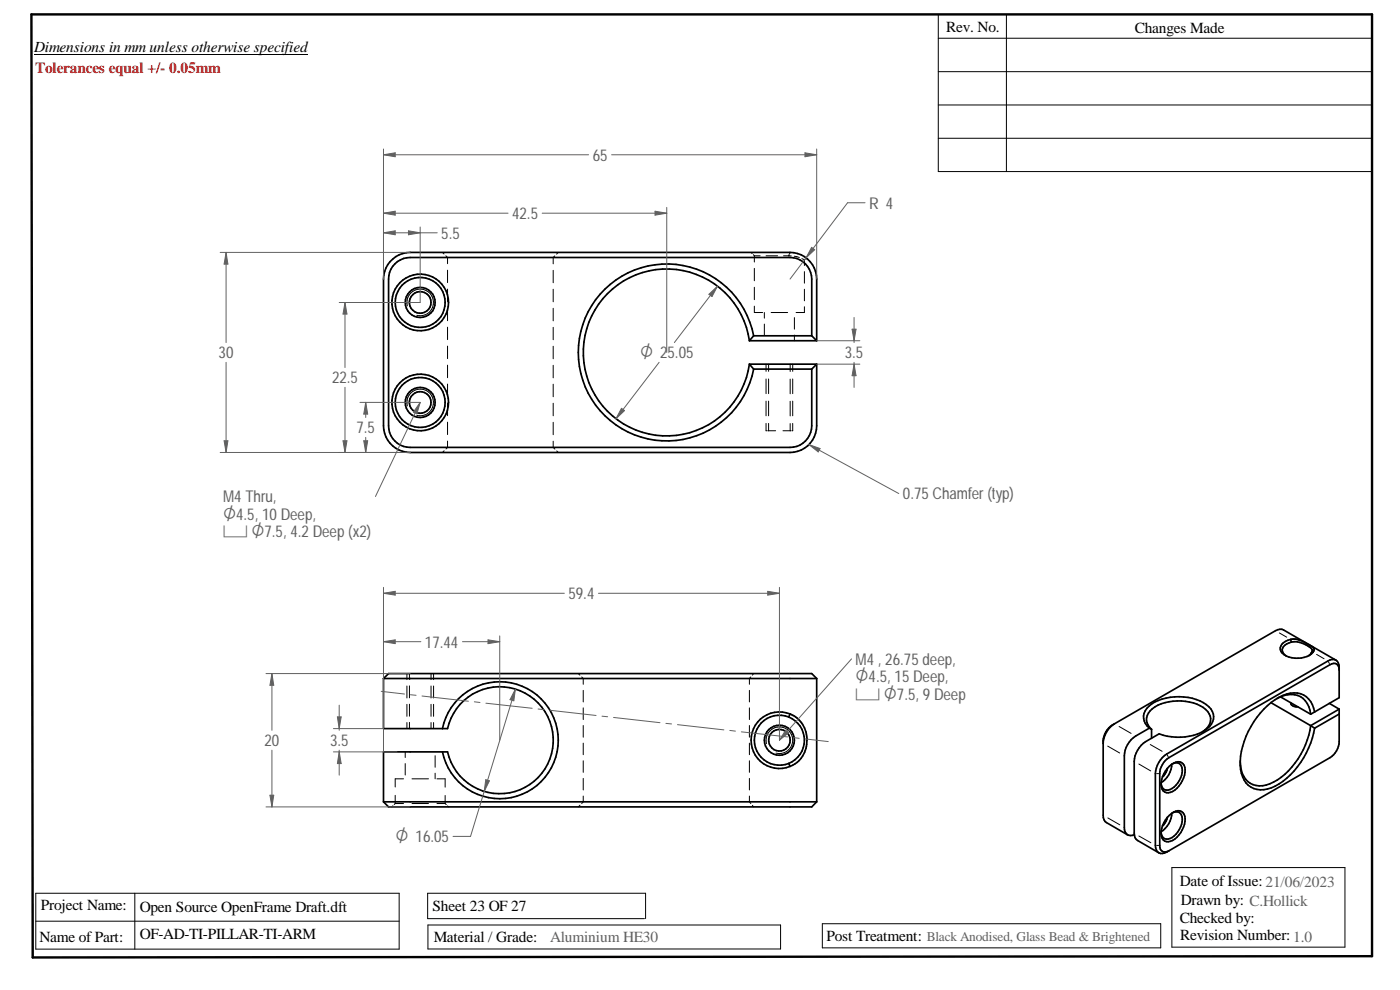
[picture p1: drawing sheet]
<svg xmlns="http://www.w3.org/2000/svg" width="420mm" height="297mm" viewBox="0 0 420 297" stroke-linecap="round" stroke-linejoin="round" font-family="sans-serif">
<path d="M9.4 4.3h402.4v282.6l-402 .4z" fill="none" stroke="#000" stroke-width=".72"/>
<g fill="none" stroke="#000" stroke-width=".3">
<path d="M10.2 16.4h82.2M281.6 11.5h130.2M281.6 4.3v47.2h130.2M302 4.3v47.2M281.6 21.5h130.2M281.6 31.5h130.2M281.6 41.5h130.2M132.8 75.7l.5 .5M133.8 76.8l.5 .5v1.8M166.5 76.8l-.5 .5v1.9M167.5 75.7l-.5 .5M225.4 75.7l.3 .4"/>
<path d="M226.1 76.4l.3 .4M226.4 76.8h1.7M226.4 76.8v1.8M229.9 76.8h3.5M235.2 76.8h1.5M236.7 76.8h.8M236.8 76.4l-.1 .4M236.8 76.5l-.1 .3M237 76l.1-.3-.1 .4M238.4 76.9l1.5 .4M240.7 77.6l.7 .3M241.4 77.9v1.8"/>
<path d="M241.6 77.8l-.2 .1M242.2 77.6l-.3 .1M122.2 91.8a4 4 0 0 1 3.6-5 4 4 0 0 1 4.3 4.3 4 4 0 0 1-5 3.5M134.3 81.1v3.7M134.3 86.7v3.8M134.3 92.5v3.7M134.3 98.2v3.7M166 81.1v3.7M166 86.8v3.8M166 92.5v3.8M166 98.2v3.7M226.4 91.9v1.9h2.5"/>
<path d="M226.4 80.5v3.7M226.4 86.2v3.7M229.4 93.8v1.7M229.4 97.2v3.5M231.4 93.8h5M238.4 95.3v3.5M241.4 92v1.8h-2.5M241.4 81.5v3.5M241.4 86.8v3.5M134.3 103.8v3.8M134.3 109.6v3.7M134.3 115.2v3.8"/>
<path d="M166 103.9v3.8M166 109.6v3.8M166 115.3v3.7M229.9 109.3v2.1M229.9 113.7v4.4M230.7 109.3v2.1M230.7 113.7v4.4M237.1 109.3v2.2M237.1 113.7v4.5M237.9 109.3v2.1M237.9 113.7v4.4M238.4 100.5v1.7"/>
<path d="M122.2 121.8a4 4 0 0 1 3.6-5 4 4 0 0 1 4.3 4.3 4 4 0 0 1-5 3.5M133.3 135.3l-.5 .5M134.3 120.9v3.8M134.3 126.7v3.7M134.3 132.3v1.9l-.5 .5M166 121v3.8M166 126.7v3.7M166 132.4v1.8l.5 .5M167.1 135.3l.4 .5M229.9 127v2.2h.2M229.9 120.4v4.4M230.4 129.2h2.4"/>
<path d="M230.7 120.4v4.4M230.7 127v2.2M237.1 120.4v4.4M237.1 127.1v2.1M237.4 129.2h-2.4M237.9 127v2.2h-.2M237.9 120.4v4.4M122.1 202.1v1.8M122.1 205.8v3.6M122.1 211.3v3.6M122.1 216.8v1.8M122.9 202.1v1.8"/>
<path d="M122.9 205.8v3.6M122.9 211.3v3.6M122.9 216.7v1.9M129.4 202.1v1.8M129.4 205.8v3.6M129.4 211.3v3.6M129.4 216.8v1.8M130.1 202.1v1.8M130.1 205.8v3.6M130.1 211.3v3.6M130.1 216.8v1.8M173.6 202.1l.4 .5"/>
<path d="M174.6 203.1l.4 .5v1.7M175 207.1v3.5M175 212.4v3.5M175 217.7v3.5M224.9 207.1v3.5M224.9 212.4v3.5M224.9 217.7v3.5M225.3 203.1l-.4 .5v1.7M226.2 202.1l-.4 .5M411.8 213.6v36.4M118.6 238.6v2.5M121.1 233.7h-2.5v2.4"/>
<path d="M121.6 225.6v1.7M121.6 229.1v3.4M123.6 233.7h5M130.6 226.7v3.5M130.6 232v1.7M131.1 233.7h2.5v2.5M133.6 238.7v2.4M175 223v3.4M175 228.3v3.4M175 233.6v3.4M175 238.8v1.8l-.4 .5M224.9 223v3.4"/>
<path d="M224.9 228.3v3.4M224.9 233.6v3.4M224.9 238.8v1.8l.4 .5M230 223.1a4 4 0 0 1 3.6-5 4 4 0 0 1 4.3 4.4 4 4 0 0 1-5 3.5M117.9 241.8l-.3 .3M118.6 241.1h2.5M118.6 241.1l-.3 .3M123.6 241.1h5M131.1 241.1h2.5M133.6 241.1l.3 .3M134.3 241.8l.3 .3M174.1 241.6l-.5 .5"/>
<path d="M225.8 241.6l.4 .5M9.8 271.3v16M10.7 276.4h109.1M10.7 268h109.1v16.8h-109.1zM40.5 268v16.8M128.4 277.5h105.9v7.2h-105.9zM193.4 275.6h-65.1v-7.6h65.4v7.6M246.8 277.2h101.5v7.2h-101.5zM351.7 260.3h51.9v23.9h-51.9z"/>
</g>
<g fill="none" stroke="#000" stroke-width=".51">
<path d="M224.9 102.2h20.2M224.9 109.3l1.3 1.4M224.9 109.3h20.2M224.9 102.2a25 25 0 0 0-38.3-17.5 25 25 0 0 0 0 42.1 25 25 0 0 0 38.3-17.5M226.2 100.8h17.4M226.2 100.8a26.5 26.5 0 0 0-40.8-17.2 26.5 26.5 0 0 0 0 44.3 26.5 26.5 0 0 0 40.8-17.2M226.2 100.8l-1.3 1.4M226.2 110.7h17.4M243.6 100.8v-17.1a6.5 6.5 0 0 0-6.5-6.4h-114a6.5 6.5 0 0 0-6.5 6.4v44.1a6.5 6.5 0 0 0 6.5 6.4h114a6.5 6.5 0 0 0 6.5-6.4v-17.1M243.6 100.8l1.5 1.4M245.1 102.2v-18.5a8 8 0 0 0-8-8h-114a8.1 8.1 0 0 0-8 8v44.1a8 8 0 0 0 8 8h114a8 8 0 0 0 8-8v-18.5M245.1 109.3l-1.5 1.4"/>
<path d="M115.1 203.6l1.5-1.5h127l1.5 1.5M115.1 203.6v15h19.2a16.1 16.1 0 0 1 24.7-9.8 16.1 16.1 0 0 1 0 26.6 16.1 16.1 0 0 1-24.7-9.8h-19.2v15M115.1 203.6h130M132.8 218.6a17.6 17.6 0 0 1 27-11.1 17.6 17.6 0 0 1 0 29.2 17.6 17.6 0 0 1-27-11.1M236.7 215.1a7.5 7.5 0 0 0-10.3 7 7.5 7.5 0 0 0 10.3 7M236.7 215.1a7.5 7.5 0 0 1 4.7 7 7.5 7.5 0 0 1-4.7 7M237.1 214.2a8.6 8.6 0 0 1 5.1 7.9 8.6 8.6 0 0 1-5.1 7.9M237.1 214.2l-.4 .9M237.1 214.2a8.5 8.5 0 0 0-11.7 7.9 8.5 8.5 0 0 0 11.7 7.9M245.1 203.6v37M236.7 229.1l.4 .9M115.1 240.6h130"/>
<path d="M115.1 240.6l1.5 1.5h127l1.5-1.5"/>
<circle cx="126.1" cy="90.8" r="4.5"/>
<circle cx="126.1" cy="90.7" r="7.5"/>
<circle cx="126.1" cy="90.7" r="3.2"/>
<circle cx="126.1" cy="90.8" r="8.5"/>
<circle cx="126.1" cy="120.8" r="4.5"/>
<circle cx="126.1" cy="120.8" r="7.5"/>
<circle cx="126.1" cy="120.8" r="8.5"/>
<circle cx="126.1" cy="120.8" r="3.2"/>
<circle cx="233.9" cy="222.1" r="3.2"/>
<circle cx="233.9" cy="222.1" r="4.5"/>
</g>
<path d="M215.3 85.9l-12.9 16.9M197.8 108.7l-12.9 16.9M186.5 122.5l.9 .7-2.5 2.4z" fill="none" stroke="#606060" stroke-width=".3"/>
<path d="M186.5 122.5l.9 .7-2.5 2.4z" fill="#606060"/>
<path d="M212.8 88.3l2.5-2.4-1.6 3.1z" fill="none" stroke="#606060" stroke-width=".3"/>
<path d="M212.8 88.3l2.5-2.4-1.6 3.1z" fill="#606060"/>
<path d="M115.1 44.7v39M115.1 46.4l3.5-.6v1.2zM245.1 44.7v39" fill="none" stroke="#606060" stroke-width=".3"/>
<path d="M115.1 46.4l3.5-.6v1.2z" fill="#606060"/>
<path d="M241.6 45.8l3.5 .6-3.5 .6z" fill="none" stroke="#606060" stroke-width=".3"/>
<path d="M241.6 45.8l3.5 .6-3.5 .6z" fill="#606060"/>
<path d="M115.1 46.4h61.5M183.5 46.4h61.6M243.6 74.2l.9 .7-2.6 2.4zM259.6 60.8h-5.2l-17.3 22.9" fill="none" stroke="#606060" stroke-width=".3"/>
<path d="M243.6 74.2l.9 .7-2.6 2.4z" fill="#606060"/>
<path d="M115.1 68.1v15.6M122.6 69.3l3.5 .6-3.5 .5zM126.1 68.1v22.7" fill="none" stroke="#606060" stroke-width=".3"/>
<path d="M122.6 69.3l3.5 .6-3.5 .5z" fill="#606060"/>
<path d="M115.1 69.9l3.5-.6v1.1z" fill="none" stroke="#606060" stroke-width=".3"/>
<path d="M115.1 69.9l3.5-.6v1.1z" fill="#606060"/>
<path d="M115.1 69.8h16.1M115.1 62.2v21.5M115.1 64l3.5-.6v1.2zM200.1 62.2v43.5" fill="none" stroke="#606060" stroke-width=".3"/>
<path d="M115.1 64l3.5-.6v1.2z" fill="#606060"/>
<path d="M196.6 63.4l3.5 .6-3.5 .6z" fill="none" stroke="#606060" stroke-width=".3"/>
<path d="M196.6 63.4l3.5 .6-3.5 .6z" fill="#606060"/>
<path d="M66.1 75.7h57M67.8 75.7l.6 3.5h-1.1zM115.1 64h37.4M162.7 64h37.4M66.1 135.8h57" fill="none" stroke="#606060" stroke-width=".3"/>
<path d="M67.8 75.7l.6 3.5h-1.1z" fill="#606060"/>
<path d="M67.3 132.2h1.1l-.6 3.6z" fill="none" stroke="#606060" stroke-width=".3"/>
<path d="M67.3 132.2h1.1l-.6 3.6z" fill="#606060"/>
<path d="M67.8 75.7v27.1M67.8 108.7v27.1M108 120.7h18.1M108 135.8h15.1M109.8 120.7l.6 3.5h-1.2z" fill="none" stroke="#606060" stroke-width=".3"/>
<path d="M109.8 120.7l.6 3.5h-1.2z" fill="#606060"/>
<path d="M109.2 132.2h1.2l-.6 3.6z" fill="none" stroke="#606060" stroke-width=".3"/>
<path d="M109.2 132.2h1.2l-.6 3.6z" fill="#606060"/>
<path d="M101.8 90.8h24.3M103.5 90.8l.6 3.4h-1.2zM101.8 135.8h21.3M109.8 120.7v4.6M109.8 131.2v4.6" fill="none" stroke="#606060" stroke-width=".3"/>
<path d="M103.5 90.8l.6 3.4h-1.2z" fill="#606060"/>
<path d="M102.9 132.2h1.2l-.6 3.6z" fill="none" stroke="#606060" stroke-width=".3"/>
<path d="M102.9 132.2h1.2l-.6 3.6z" fill="#606060"/>
<path d="M103.5 90.8v19.5M255.7 98.8h1.2l-.6 3.4zM103.5 116.2v19.6M245.1 102.2h13M245.1 109.3h13" fill="none" stroke="#606060" stroke-width=".3"/>
<path d="M255.7 98.8h1.2l-.6 3.4z" fill="#606060"/>
<path d="M256.3 109.3l.6 3.4h-1.2z" fill="none" stroke="#606060" stroke-width=".3"/>
<path d="M256.3 109.3l.6 3.4h-1.2z" fill="#606060"/>
<path d="M256.3 95.2v7.6M256.3 108.7v7.5M79.8 202.1h43.3M81.6 202.1l.6 3.5h-1.2zM79.8 242.1h43.3" fill="none" stroke="#606060" stroke-width=".3"/>
<path d="M81.6 202.1l.6 3.5h-1.2z" fill="#606060"/>
<path d="M81 238.6h1.2l-.6 3.5z" fill="none" stroke="#606060" stroke-width=".3"/>
<path d="M81 238.6h1.2l-.6 3.5z" fill="#606060"/>
<path d="M115.1 190.8v12.8M115.1 192.5l3.5-.5v1.1zM150 190.8v31.3M81.6 202.1v17M81.6 225.1v17" fill="none" stroke="#606060" stroke-width=".3"/>
<path d="M115.1 192.5l3.5-.5v1.1z" fill="#606060"/>
<path d="M146.5 192l3.5 .5-3.5 .6z" fill="none" stroke="#606060" stroke-width=".3"/>
<path d="M146.5 192l3.5 .5-3.5 .6z" fill="#606060"/>
<path d="M115.1 176.2v49.4M230.4 177.4l3.5 .6-3.5 .6zM233.9 176.2v45.9M115.1 192.5h11.2M138.8 192.5h11.2" fill="none" stroke="#606060" stroke-width=".3"/>
<path d="M230.4 177.4l3.5 .6-3.5 .6z" fill="#606060"/>
<path d="M115.1 178l3.5-.6v1.2z" fill="none" stroke="#606060" stroke-width=".3"/>
<path d="M115.1 178l3.5-.6v1.2z" fill="#606060"/>
<g fill="none" stroke="#606060" stroke-width=".3">
<path d="M126.1 120.7l-13.4 28.3M115.1 178h54.3M179.6 178h54.3M114.4 207.4l7 .8M123.2 208.4l1.7 .2M126.7 208.8l13.9 1.6M142.4 210.6l1.6 .2M145.8 211l13.9 1.5M161.5 212.7l1.7 .2M165 213.1l13.9 1.6M180.7 214.9l1.7 .2M184.1 215.3l14 1.5"/>
<path d="M199.8 217l1.7 .2M203.3 217.4l13.9 1.6M219 219.2l1.7 .2M222.5 219.6l13.9 1.5M238.2 221.3l1.6 .2M241.6 221.7l7 .8"/>
</g>
<path d="M126.1 120.7l-1 3.5-1-.5z" fill="#606060"/>
<path d="M126.1 120.7l-1 3.5-1-.5zM255.6 197.7l-21.7 24.4" fill="none" stroke="#606060" stroke-width=".3"/>
<path d="M235.8 219.1l.9 .8-2.8 2.2z" fill="#606060"/>
<path d="M154.7 206.8l-13.5 44.2h-5.2M154.7 206.8l-.5 3.5-1.1-.4zM235.8 219.1l.9 .8-2.8 2.2z" fill="none" stroke="#606060" stroke-width=".3"/>
<path d="M154.7 206.8l-.5 3.5-1.1-.4z" fill="#606060"/>
<path d="M145.8 233.9l1.1 .4-1.6 3.1z" fill="none" stroke="#606060" stroke-width=".3"/>
<path d="M145.8 233.9l1.1 .4-1.6 3.1z" fill="#606060"/>
<path d="M100.1 218.6h15M101.3 215.1h1.1l-.6 3.5zM100.1 225.6h19" fill="none" stroke="#606060" stroke-width=".3"/>
<path d="M101.3 215.1h1.1l-.6 3.5z" fill="#606060"/>
<path d="M101.8 225.6l.6 3.5h-1.1z" fill="none" stroke="#606060" stroke-width=".3"/>
<path d="M101.8 225.6l.6 3.5h-1.1z" fill="#606060"/>
<path d="M242.8 133.4l26.9 14.7M101.8 211.6v7.5M101.8 225.1v7.5" fill="none" stroke="#606060" stroke-width=".3"/>
<g fill="none" stroke="#000" stroke-width=".51">
<path d="M387.3 191.9a3.3 3.3 0 0 0-3.1 3 5 5 0 0 0 5.4 2.6l1.8-.3a4.3 4.3 0 0 0 2.6-1.5M387.3 191.9a7.5 7.5 0 0 1 5.5 1.5l.5 .3a1.15 1.15 0 0 1 1 .8 1.15 1.15 0 0 1-.3 1.2M387.3 191.9l.3 .8M387.6 192.7a7.1 7.1 0 0 1 6.2 2.3l-.3 1M387.6 192.7l-.8 .2a2.05 2.05 0 0 0-1.9 1.6 2.05 2.05 0 0 0 1 2.3M393.5 196l-.8 .8M394 195.7l-.5 .3M400.9 198.1a2.4 2.4 0 0 0-2.4 .2l-48.3 27.9a7.6 7.6 0 0 0-3.5 5.9v21.6a2.58 2.58 0 0 0 1.1 2.2M400.9 198.1a2.43 2.43 0 0 1 1 2.2v9l-7.4 4.3M400.9 198.1l-15.7-9.1a2.52 2.52 0 0 0-2.4 .2l-48.3 28M334.5 217.2a6.1 6.1 0 0 0-3.4 5.1v22.3a2.43 2.43 0 0 0 1 2.2l6.3 3.7M334.5 217.2a7.4 7.4 0 0 0-3.4 5.9"/>
<path d="M344.9 218.5a4.2 4.2 0 0 1 .7-7.3 15.9 15.9 0 0 1 16.4 .2 4.3 4.3 0 0 1 2.2 4.1 4.3 4.3 0 0 1-2.8 3.7 16.3 16.3 0 0 1-13.5 1l-4.1 2.3a7.7 7.7 0 0 0-3.4 5.9v21.6a2.33 2.33 0 0 0 1 2.2l6.4 3.7M344.9 218.5l.7 .3M344.9 218.5l-4.1 2.4a7.4 7.4 0 0 0-3.4 5.8v21.6a2.01 2.01 0 0 0 .8 2.1 2.01 2.01 0 0 0 2.2 0M345.6 218.8v2.7M345.6 218.8a3.7 3.7 0 0 1 .2-6.1 14.2 14.2 0 0 1 16 .2 4 4 0 0 1-1 6.7M381.4 210.8l12 6.9M384.3 209.1a6 6 0 0 1 9.1 5.2M384.3 209.1l9.1 5.2M384.3 209.1l-1.2 .5M387.4 210.8a1.7 1.7 0 0 0 2.1 1.3M393.4 217.7l1.1 .8M393.4 217.7a22.9 22.9 0 0 1-12.3 17.5 6 6 0 0 1-8.8-5.4l-.1-1.2"/>
<path d="M394.5 213.6l-1.1 .7M394.5 213.6a6.3 6.3 0 0 0-9.5-4.9 24.1 24.1 0 0 0-12.8 20.9 6.9 6.9 0 0 0 5 7.3 11 11 0 0 0 9-3.4 26.1 26.1 0 0 0 8.3-15M398.9 211l3 1.8M401.9 212.8v9.7a6 6 0 0 1-2.8 4.8l-48.3 28M401.9 212.8l-8.5 4.9M401.9 201a1.67 1.67 0 0 0-.8-1.8 1.67 1.67 0 0 0-2 .2l-48.3 27.9a6.2 6.2 0 0 0-2.7 4.8v21.6a1.69 1.69 0 0 0 .8 1.7 1.69 1.69 0 0 0 1.9-.1M401.9 214.2l-7.4 4.3M350.4 230.5l-.4 1.1-1.1 1.5M350.9 229.9l.7-.5a2.42 2.42 0 0 1 3.8 .2 7.2 7.2 0 0 1-4.2 8.1 2.07 2.07 0 0 1-2.7-2.2l.4-2.5 .8-1.6zM351.7 229.3a7.1 7.1 0 0 1-3.2 5.6M351.9 229.2a1.89 1.89 0 0 1 2.1-.1 1.89 1.89 0 0 1 .8 2 6.6 6.6 0 0 1-4.2 6 1.84 1.84 0 0 1-2.1-2.1M350.3 245.3l.6-.7a2.94 2.94 0 0 1 4.1-.8 5.4 5.4 0 0 1-.6 6 4.2 4.2 0 0 1-4.9 2.5 4.3 4.3 0 0 1-.2-5.5z"/>
<path d="M350.4 245.2l-.4 1.1-1.1 1.5M350.8 255.3a3.1 3.1 0 0 1-3 .6M351.7 244a7.1 7.1 0 0 1-3.2 5.6M351.9 243.9a1.89 1.89 0 0 1 2.1-.1 1.89 1.89 0 0 1 .8 2 6.6 6.6 0 0 1-4.2 6 1.84 1.84 0 0 1-2.1-2.1"/>
</g>
<path d="M384 189.9l2.2 1.3M395.1 196.3l2.3 1.4M398.7 198.6l.3 .5M335.9 218l3.6 2M332.4 223.9l3.6 2M341.8 229.2l3.5 2.1M345.2 223.4l3.6 2M347.1 232.1h.6M350.3 226.5l.3 .5M332.5 245.4l3.6 2.1M341.8 250.8l3.6 2.1M347.1 253.7h.6" fill="none" stroke="#000" stroke-width=".3"/>
<path d="M242.8 133.4l3.3 1.2-.5 1z" fill="#606060"/>
<path d="M242.8 133.4l3.3 1.2-.5 1z" fill="none" stroke="#606060" stroke-width=".3"/>
<g font-size="5.4" fill="#606060">
<text x="192.1" y="107.5">O 25.05</text>
<text x="67" y="156">O4.5, 10 Deep,</text>
<text x="67" y="161.2">c O7.5, 4.2 Deep (x2)</text>
<text x="256.8" y="204.7">O4.5, 15 Deep,</text>
<text x="256.8" y="209.9">c O7.5, 9 Deep</text>
<text x="118.7" y="252.7">O 16.05</text>
</g>
<g font-size="4.9" fill="#606060">
<text x="177.9" y="48.2">65</text>
<text x="153.7" y="65.7">42.5</text>
<text x="260.8" y="62.6">R 4</text>
<text x="132.4" y="71.6">5.5</text>
<text x="65.6" y="107.5">30</text>
<text x="253.5" y="107.5">3.5</text>
<text x="99.6" y="115">22.5</text>
<text x="107" y="130">7.5</text>
<text x="271" y="149.8">0.75 Chamfer (typ)</text>
<text x="67" y="150.7">M4 Thru,</text>
<text x="170.6" y="179.7">59.4</text>
<text x="127.5" y="194.3">17.44</text>
<text x="256.8" y="199.4">M4 , 26.75 deep,</text>
<text x="79.4" y="223.9">20</text>
<text x="99" y="223.9">3.5</text>
</g>
<g font-size="4.6">
<text x="284" y="9.6">Rev. No.</text>
<text x="340.6" y="9.9">Changes Made</text>
<text x="10.2" y="15.7">Dimensions in mm unless otherwise specified</text>
<text x="354.1" y="265.7">Date of Issue:21/06/2023</text>
<text x="12.3" y="273.1">Project Name:</text>
<text x="41.9" y="273.7">Open Source OpenFrame Draft.dft</text>
<text x="129.8" y="273.4">Sheet 23 OF 27</text>
<text x="354.4" y="271.4">Drawn by: C.Hollick</text>
<text x="41.9" y="281.9">OF-AD-TI-PILLAR-TI-ARM</text>
<text x="354.1" y="276.9">Checked by:</text>
<text x="11.9" y="282.7">Name of Part:</text>
<text x="130.2" y="282.6">Material / Grade:</text>
<text x="248" y="282.2">Post Treatment:</text>
<text x="354.2" y="282.2">Revision Number:1.0</text>
</g>
<text font-size="4.6" fill="#f00" x="10.5" y="21.9">Tolerances equal +/- 0.05mm</text>
<text font-size="4.6" fill="#606060" x="165.1" y="282.6">Aluminium HE30</text>
<text font-size="4" fill="#606060" x="278.2" y="282.3">Black Anodised, Glass Bead &amp; Brightened</text>
</svg>
